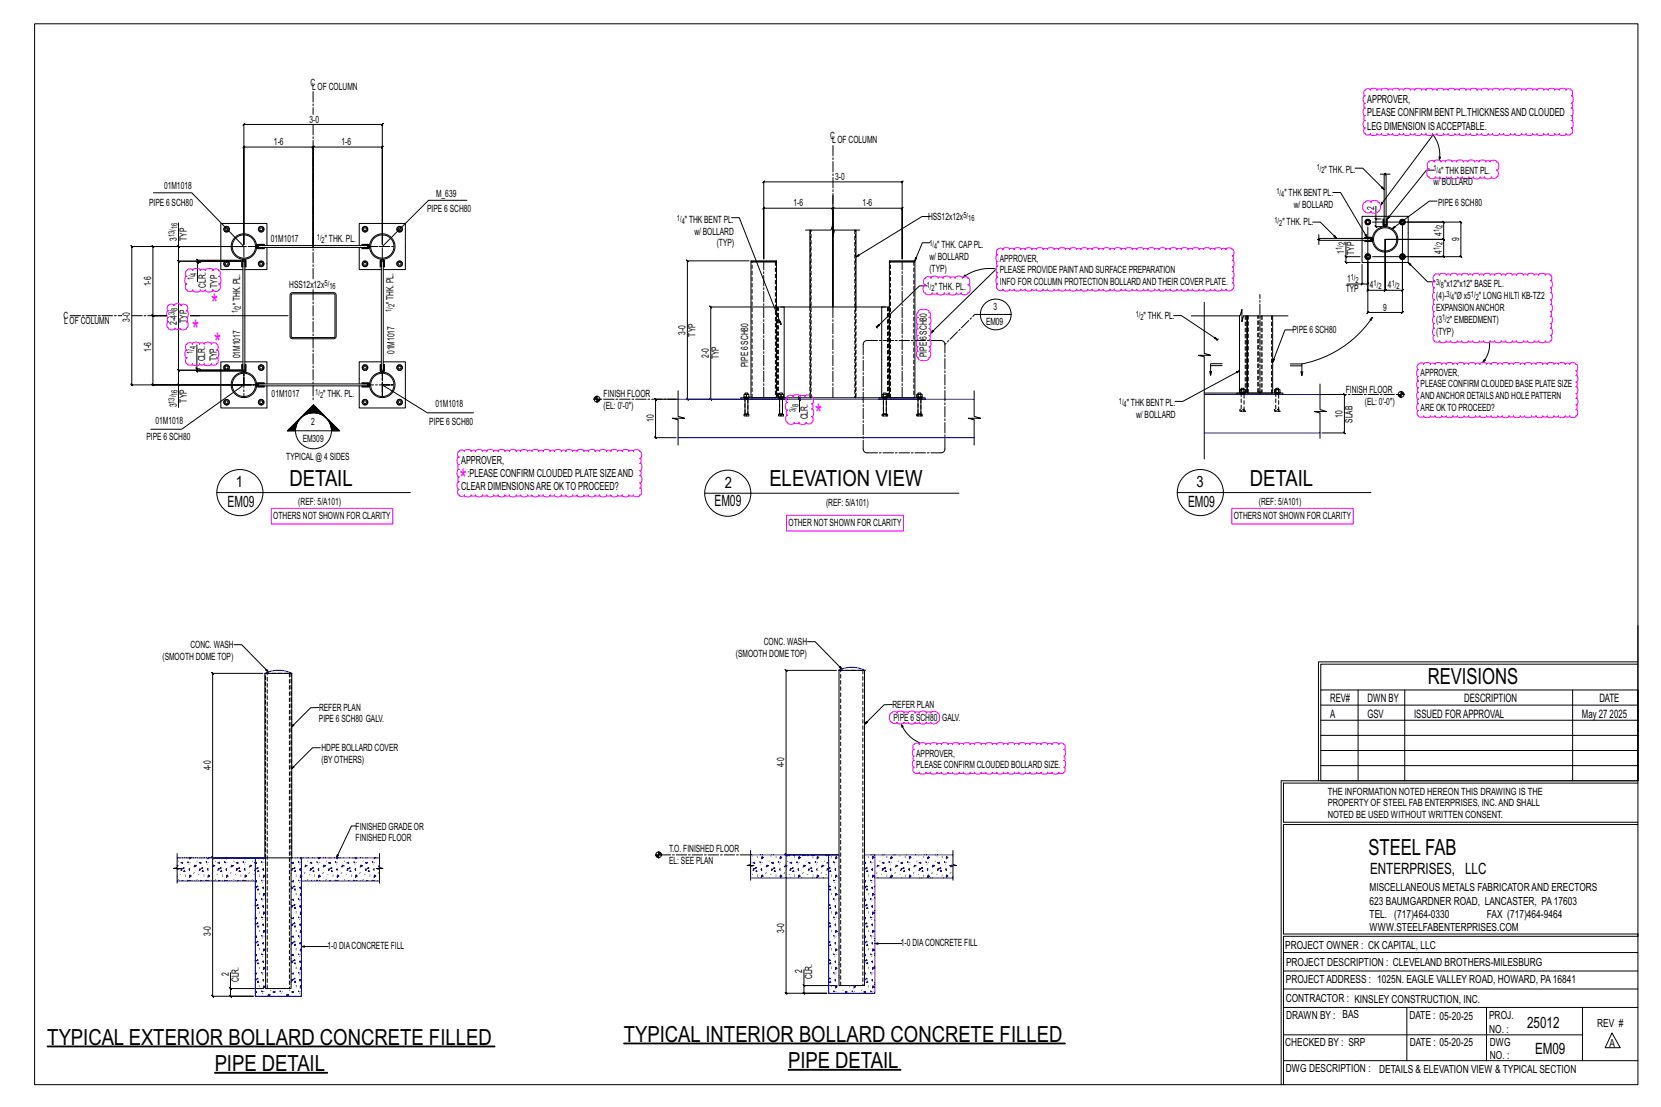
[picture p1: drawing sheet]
<svg xmlns="http://www.w3.org/2000/svg" width="914mm" height="610mm" viewBox="0 0 914 610" stroke-linecap="round" stroke-linejoin="round" font-family="sans-serif">
<g fill="none" stroke="#000" stroke-width=".55">
<path d="M19 13h883v584h-883zM134 69l1-1-1 1h76l1-1-1 1v66v-54l1-1-1 1h-38l1-1-1 1v55v-55l1-1-1 1h-38l1-1-1 1v54zM746 93h4l12 11M760 96h2l1-1v1h2M762 96v28h1v-28M790 94h-5l-21 27M792 86h1l-1 2zM792 88a19 19 0 0 0-3-14l-29 39M84 106h22l28 30h-36v-13M257 110h-21l-26 26M403 120h4l23 59M420 100v1l1-1h-1h77l-1 1 1-1v43v-28v-1l-1 1h1h-38v-1l-1 1h1v54v-54v-1l-1 1h1h-39l1-1-1 1v28z"/>
<path d="M512 119h-4l-37 22M734 106h4l15 25M757 114v7h3M762 119h-12v12M763 119h12v26h-25v-13M791 111h-4l-21 15M72 135l1 1h61h-50v-1l1 1h-1v38v-1l1 1h-1h8h-8v-1l1 1h-1v38v-1l1 1h-1h49h-60l-1-1 1 1v-76zM98 135l1 1zM98 136v8v-1l1 1h-1h35M124 125h1l1 1-1 2h-1l-1-2zM141 135h5h-4v1h4v1h-4zM142 135h60v1h-60z"/>
<path d="M143 125h2v1v2h-2l-1-2zM147 135v-12h-25v25h12M147 136v12h-12M198 136v12h12M198 135v-12h25v25h-12M199 135h4v2h-4v-1h4v-1h-4zM200 125h1h1v2l-1 1-1-1zM219 125h1h1v2l-1 1-1-1zM443 127h15l1-4v7v-3h14M446 127v42M471 127v42M512 134h-4l-4 10"/>
<path d="M723 122h4l9 9M726 129v3h1h-2h1v3M726 131h28v1h-28M741 133v8h8M751 131h4v2h-4v-1h4v-1h-4zM752 121h2l1 1-1 2h-2l-1-2zM756 122h39h-1l1 1v-1v10l-1-1 1 1h-32h32l-1-1 1 1v9h-1l1 1v-1h-39M757 120l1 1zM757 121v4v-1l1 1h-1h4M761 121h1v3h1v-3h1l-1 4-2-1zM771 121h2l1 1-1 2h-2v-2zM772 124v36l1-1-1 1h-9v-1l-1 1h1v-28v28v-1l-1 1h1h-10l1-1-1 1v-35"/>
<path d="M775 122h29l1 1-1-1v19l1 1-1-1h-28M108 144l1 1zM109 155v-10h1l1-1h22h-35v-1l1 1h-1v60v-1l1 1h-1h35M124 144h1l1 1-1 2h-1l-1-2zM133 143h-24h-1l1 1v-1v2M133 143h2v4v-4h-1v4h-1zM134 144h1v60h-1zM143 144h2v1v2h-2l-1-2zM200 145l1-1 1 1v1l-1 1-1-1zM209 143h3v4h-1v-4h-1v4h-1zM210 144h1v60h-1zM219 145l1-1 1 1v1l-1 1-1-1z"/>
<path d="M412 144h-34v-1l1 1h-1v76v-1l1 1h-1h13M413 144h14v75h-14zM413 144h14h-14zM490 144h14v75h-14zM490 144h14h-14zM510 157h-4l-23 23M530 153a25 25 0 0 1 19-5l-37 35M531 151l1 1-2 1zM740 141l1 1zM741 141v4l-1-1 1 1h8M750 146v10h-8M750 156l-1 1z"/>
<path d="M752 140h2l1 1-1 2h-2l-1-2zM771 140h2l1 1-1 2h-2v-2zM772 144v28h1l-1 1v-1h-19h1l-1 1v-1v-28v12h1l-1 1v-1h-3M775 145l11 10h4M105 174h54zM160 162h25v24h-25zM161 162h23v24h-23zM426 169h-35l1 1-1-1v51v-1l1 1h-1h16M432 169h53M482 180h1M540 173h17M646 174h4l20 13"/>
<path d="M656 174h27l1-4v7l1-3h24M663 166v29l4 1h-7l3 1v56M682 174l1 42M701 174v42h-14v-42v42h-1M754 176l2-1-1 1zM756 175a61 61 0 0 1-39 25M108 190v13h2l1 1h22h-35v-1l1 1h-1v8M134 199h-12v26h25v-13M135 199h12v12M210 199h-12v12M211 199h12v26h-25v-13M483 180v1"/>
<path d="M670 187h.1M671 187h-1M712 182h-5l-6 17M817 198h1l-2 1zM820 188a15 15 0 0 1-4 11M98 211l1 1zM108 203l1 1zM108 203v1l1 1-1-1h25M123 202l2-1 1 1v1l-1 1-2-1zM133 201h1v3h1v-3v4h-2zM133 212h-35v12M134 212l-34 24h-17"/>
<path d="M141 211h5l-4 1v1h4h-4zM142 211h60v1h-60zM142 202l2-1 1 1v1l-1 1-2-1zM199 211h4v2h-4l4-1v-1h-4zM200 201h2v1v2h-2l-1-2zM209 201h1v3h1v-3h1l-1 4h-2zM210 212l25 15h26M219 201h2l1 1-1 2h-2l-1-2zM327 220h3M328 218l-1 2M329 219l-1 1M329 218l-2 2"/>
<path d="M329 218v4M329 220h.1M329 220v1M330 220l-1 1M372 220h-11l-1-1 1 1v21h-1l1 1v-1h11M373 215v14l4 1h-7l3 1v14M408 219h25v1h-25zM410 219v-2h1v2h2h-1M410 217v-1h2v1M410 220v8M411 219h-2h1M411 217h1v2"/>
<path d="M412 220v8M429 217v-1h2v1M429 220v8M430 219h-2h1M430 217h1v2M431 220v8M431 219h1v-50h-5v50h2v-2h1v2h2h-1M432 219h54M440 219l1 1-1-1 1 1h-1v7M484 219h25v1h-25zM486 219l-1-50h5v50h-1M486 219v-2v2"/>
<path d="M486 220v8h2v1h1v-1h-1M487 219h-1h3h-1M488 217h1v2M488 217v-1h-2v1h2v2M488 220v8M505 219v-2v2M505 220v8h2v1h1v-1h-1v-8M506 219h-1h3h-1M507 219v-2h-2v-1h2v1h1v2M536 215v14l4 1h-7l3 1v14M663 216h19M666 205v2"/>
<path d="M666 201h7M673 200h-7v7l1-2M681 216h25v1h-25zM682 204l-31 17h-4M683 216v-1v1M683 215v-1h2v1h1v1M683 215h2v1M686 216h-4h1M686 216h-1M702 216v-1v1M703 216h-1h3h-1M704 215h1v1"/>
<path d="M704 215v-1h-2v1h2v1M710 200h7v7l-1-2M710 201h7M717 205v2M727 211v15l3 1h-7h4v14M728 217h12l1 1-1-1v21l1 1-1-1h-12M769 217h4M770 218l1 1M770 217l1 2M770 217l1 1M771 217v1M771 216l2 1"/>
<path d="M771 217h1M771 216l1 1M771 215v4M772 216l1 1M123 221l2-1 1 1v1l-1 1-2-1zM142 221l2-1 1 1v1l-1 1-2-1zM159 237l14-14 14 14M163 237h-1M163 236l-1 1M163 236l-2 1M163 235l-2 2M163 235l-3 2"/>
<path d="M163 234l-3 3M163 233l-3 4M164 233l-5 4M164 232l-5 5h-1M165 231l-6 6M167 229l6-5 5 5M168 228l5-4 4 4M170 228l3-3 3 3M170 228l3-3 2 3M171 228l2-2 2 2M171 227l2-1 1 1M172 227h1h-1"/>
<path d="M172 227h1M173 223l-15 14 15-14 14 14M173 224l-4 4M173 224l4 4M173 224l-5 4M173 227h-1M173 225l2 3M173 224l4 5M173 226l-1 1M173 225l3 3M173 224l3 4M181 231l5 6"/>
<path d="M181 232l5 5M181 233l5 4M182 233l4 4M182 234l3 3M182 235l3 2M182 235l2 2M182 236l2 1M182 236l1 1M182 237h1M183 237h4l-14-14-15 14h24M200 220h2v1v2h-2l-1-2zM219 220h2l1 1-1 2h-2l-1-2z"/>
<path d="M410 228h1v1h-1zM411 228h1v1h-1M429 228h1v1h-1zM430 228h1v1h-1M486 228v1zM486 229h2M505 228v1zM505 229h2M119 271h107M388 272h140M648 271h107M129 355h4l15 15"/>
<path d="M445 353h4l15 15M902 345v85h-197M145 371h-28v-1l1 1h-1v101l1 1-1-1h28h-28l1 1-1-1v77v-1l1 1h-1h22h-12l-1-1 1 1v-5M146 371h15v101h-15zM460 369h-27h-1l1 1v-1v102l-1-1 1 1h29h-29l-1-1 1 1v76l-1-1 1 1h22h-12l-1-1 1 1v-4M462 369h14M462 369v174h14v-174M727 380h175v50h-175zM748 380v50M773 380v50M866 380v50M902 366h-175v14"/>
<path d="M902 364h-176v66M176 390h-5l-11 10M491 388h-4l-11 11M496 399l1 1zM496 399a19 19 0 0 0 11 10M727 397h175M727 388h175M176 412h-4l-11 11M727 413h175M727 405h175M705 430v167M727 422h175"/>
<path d="M902 431h-195v22h195M196 455h-3l-8 17M902 454h-195v60h195v2h-195v81M98 470v8h-2h3l-1 1v7M146 472v72h14v-72M209 470v8h2h-4l2 1v7M361 471h3M361 471l1 1M361 471l2 1M362 471l1 1M362 471h1M363 470l1 1"/>
<path d="M363 470v1M363 469l1 2M363 469v4M363 469l1 1M413 468v8l-2 1h4h-2v8M525 468v8l2 1h-4h2v8M482 520h14M127 536v8h18M166 521h15M443 534v9h18M707 535h195M707 525h195"/>
<path d="M126 544l1 1zM442 542l1 1zM707 555h195M707 545h195M774 555v29M818 555v29M871 555v29M707 570h164M887 569l5 8h-8zM707 584h195"/>
<circle cx="125" cy="126" r=".8"/>
<circle cx="125" cy="126" r="1.6"/>
<circle cx="134" cy="136" r="6"/>
<circle cx="134" cy="136" r="7"/>
<circle cx="144" cy="126" r=".8"/>
<circle cx="144" cy="126" r="1.6"/>
<circle cx="201" cy="126" r=".8"/>
<circle cx="201" cy="126" r="1.6"/>
<circle cx="210" cy="136" r="6"/>
<circle cx="210" cy="136" r="7"/>
<circle cx="220" cy="126" r=".8"/>
<circle cx="220" cy="126" r="1.6"/>
<circle cx="753" cy="122" r=".8"/>
<circle cx="753" cy="122" r="1.6"/>
<circle cx="763" cy="132" r="6"/>
<circle cx="763" cy="132" r="7"/>
<circle cx="772" cy="122" r=".8"/>
<circle cx="772" cy="122" r="1.6"/>
<circle cx="125" cy="145" r=".8"/>
<circle cx="125" cy="145" r="1.6"/>
<circle cx="144" cy="145" r=".8"/>
<circle cx="144" cy="145" r="1.6"/>
<circle cx="201" cy="145" r=".8"/>
<circle cx="201" cy="145" r="1.6"/>
<circle cx="220" cy="145" r=".8"/>
<circle cx="220" cy="145" r="1.6"/>
<circle cx="753" cy="141" r=".8"/>
<circle cx="753" cy="141" r="1.6"/>
<circle cx="772" cy="141" r=".8"/>
<circle cx="772" cy="141" r="1.6"/>
<circle cx="548" cy="173" r="8"/>
<circle cx="125" cy="202" r=".8"/>
<circle cx="125" cy="202" r="1.6"/>
<circle cx="134" cy="212" r="7"/>
<circle cx="134" cy="212" r="6"/>
<circle cx="144" cy="202" r=".8"/>
<circle cx="144" cy="202" r="1.6"/>
<circle cx="201" cy="202" r=".8"/>
<circle cx="201" cy="202" r="1.6"/>
<circle cx="210" cy="212" r="7"/>
<circle cx="210" cy="212" r="6"/>
<circle cx="220" cy="202" r=".8"/>
<circle cx="220" cy="202" r="1.6"/>
<circle cx="329" cy="220" r="1.6"/>
<circle cx="771" cy="217" r="1.6"/>
<circle cx="125" cy="221" r=".8"/>
<circle cx="125" cy="221" r="1.6"/>
<circle cx="144" cy="221" r=".8"/>
<circle cx="144" cy="221" r="1.6"/>
<circle cx="173" cy="237" r="10"/>
<circle cx="201" cy="221" r=".8"/>
<circle cx="201" cy="221" r="1.6"/>
<circle cx="220" cy="221" r=".8"/>
<circle cx="220" cy="221" r="1.6"/>
<circle cx="132" cy="271" r="13"/>
<circle cx="401" cy="272" r="13"/>
<circle cx="661" cy="271" r="13"/>
<circle cx="363" cy="471" r="1.6"/>
</g>
<g fill="none" stroke="#f0f" stroke-width=".55">
<path d="M751 50a2 2 0 0 1 3 0 2.1 2.1 0 0 1 4 0 1.5 1.5 0 0 1 3 0 2.1 2.1 0 0 1 3 0 1.5 1.5 0 0 1 3 0 2.1 2.1 0 0 1 3 0 1.5 1.5 0 0 1 3 0 2.1 2.1 0 0 1 3 0 1.5 1.5 0 0 1 3 0 2.1 2.1 0 0 1 4 0 1.4 1.4 0 0 1 2 0 2.1 2.1 0 0 1 4 0 1.4 1.4 0 0 1 2 0 2.1 2.1 0 0 1 4 0 1.4 1.4 0 0 1 2 0 2.1 2.1 0 0 1 4 0 1.4 1.4 0 0 1 2 0 2.1 2.1 0 0 1 4 0 1.4 1.4 0 0 1 2 0 2.1 2.1 0 0 1 4 0 1.5 1.5 0 0 1 3 0 2.1 2.1 0 0 1 3 0 1.5 1.5 0 0 1 3 0 2.1 2.1 0 0 1 3 0 1.5 1.5 0 0 1 3 0 2.1 2.1 0 0 1 3 0 1.5 1.5 0 0 1 3 0 2.1 2.1 0 0 1 4 0 1.4 1.4 0 0 1 2 0 2.1 2.1 0 0 1 4 0 1.4 1.4 0 0 1 2 0 2.1 2.1 0 0 1 4 0 1.4 1.4 0 0 1 2 0 2.1 2.1 0 0 1 4 0 1.4 1.4 0 0 1 2 0 2.1 2.1 0 0 1 4 0 2.1 2.1 0 0 1 3 0 2.1 2.1 0 0 1 0 3 2.3 2.3 0 0 1 0 4 1.5 1.5 0 0 1 0 3 2.3 2.3 0 0 1 0 4 1.5 1.5 0 0 1 0 2 2.3 2.3 0 0 1 0 4 2.1 2.1 0 0 1 0 3 2.1 2.1 0 0 1-3 1 2.1 2.1 0 0 1-4 0 1.4 1.4 0 0 1-2 0 2.1 2.1 0 0 1-4 0 1.4 1.4 0 0 1-2 0 2.1 2.1 0 0 1-4 0 1.4 1.4 0 0 1-2 0 2.1 2.1 0 0 1-4 0 1.4 1.4 0 0 1-2 0 2.1 2.1 0 0 1-4 0 1.5 1.5 0 0 1-3 0 2.1 2.1 0 0 1-3 0 1.5 1.5 0 0 1-3 0 2.1 2.1 0 0 1-3 0 1.5 1.5 0 0 1-3 0 2.1 2.1 0 0 1-3 0 1.5 1.5 0 0 1-3 0 2.1 2.1 0 0 1-4 0 1.4 1.4 0 0 1-2 0 2.1 2.1 0 0 1-4 0 1.4 1.4 0 0 1-2 0 2.1 2.1 0 0 1-4 0 1.4 1.4 0 0 1-2 0 2.1 2.1 0 0 1-4 0 1.4 1.4 0 0 1-2 0 2.1 2.1 0 0 1-4 0 1.4 1.4 0 0 1-2 0 2.1 2.1 0 0 1-4 0 1.5 1.5 0 0 1-3 0 2.1 2.1 0 0 1-3 0 1.5 1.5 0 0 1-3 0 2.1 2.1 0 0 1-3 0 1.5 1.5 0 0 1-3 0 2.1 2.1 0 0 1-3 0 1.5 1.5 0 0 1-3 0 2.1 2.1 0 0 1-4 0 2.1 2.1 0 0 1-3-1 2.1 2.1 0 0 1 1-3 2.3 2.3 0 0 1 0-4 1.5 1.5 0 0 1 0-2 2.3 2.3 0 0 1 0-4 1.5 1.5 0 0 1 0-3 2.3 2.3 0 0 1 0-4l-1-1zM786 89a2.5 2.5 0 0 1 4 0 2.1 2.1 0 0 1 3 0 1.5 1.5 0 0 1 3 0 2.1 2.1 0 0 1 3 0 1.5 1.5 0 0 1 3 0 2.1 2.1 0 0 1 4 0 1.4 1.4 0 0 1 2 0 2.1 2.1 0 0 1 4 0 1.4 1.4 0 0 1 2 0 2.1 2.1 0 0 1 4 0 1.4 1.4 0 0 1 2 0 2.3 2.3 0 0 1 4 0l1 2v2l-1 1a2.3 2.3 0 0 1 0 3 2.3 2.3 0 0 1-3 0 2.1 2.1 0 0 1-4 0 1.4 1.4 0 0 1-2 0 2.1 2.1 0 0 1-4 0 1.4 1.4 0 0 1-2 0 2.1 2.1 0 0 1-4 0 1.4 1.4 0 0 1-2 0 2.1 2.1 0 0 1-4 0 1.5 1.5 0 0 1-3 0 2.1 2.1 0 0 1-3 0 1.5 1.5 0 0 1-3 0 2.3 2.3 0 0 1-4 0l-1-2 1-2h1l-1-1zM751 112v-1a2.3 2.3 0 0 1 4 0 2.2 2.2 0 0 1 4 0 2.7 2.7 0 0 1 0 5 2.2 2.2 0 0 1-4 0 2.2 2.2 0 0 1-4 0l-1-1zM549 138a2 2 0 0 1 3-1 2.1 2.1 0 0 1 4 0 1.4 1.4 0 0 1 2 0 2.1 2.1 0 0 1 4 0 1.4 1.4 0 0 1 2 0 2.1 2.1 0 0 1 4 0 1.5 1.5 0 0 1 3 0 2.1 2.1 0 0 1 3 0 1.5 1.5 0 0 1 3 0 2.1 2.1 0 0 1 3 0 1.5 1.5 0 0 1 3 0 2.1 2.1 0 0 1 4 0 1.4 1.4 0 0 1 2 0 2.1 2.1 0 0 1 4 0 1.4 1.4 0 0 1 2 0 2.1 2.1 0 0 1 4 0 1.4 1.4 0 0 1 2 0 2.1 2.1 0 0 1 4 0 1.4 1.4 0 0 1 2 0 2.1 2.1 0 0 1 4 0 1.5 1.5 0 0 1 3 0 2.1 2.1 0 0 1 3 0 1.5 1.5 0 0 1 3 0 2.1 2.1 0 0 1 3 0 1.5 1.5 0 0 1 3 0 2.1 2.1 0 0 1 3 0 1.5 1.5 0 0 1 3 0 2.1 2.1 0 0 1 4 0 1.4 1.4 0 0 1 2 0 2.1 2.1 0 0 1 4 0 1.4 1.4 0 0 1 2 0 2.1 2.1 0 0 1 4 0 1.4 1.4 0 0 1 2 0 2.1 2.1 0 0 1 4 0 1.4 1.4 0 0 1 2 0 2.1 2.1 0 0 1 4 0 1.5 1.5 0 0 1 3 0 2.1 2.1 0 0 1 3 0 1.5 1.5 0 0 1 3 0 2.1 2.1 0 0 1 3 0 1.5 1.5 0 0 1 3 0 2.2 2.2 0 0 1 4 0v2v2h-1l1 1-1 1 1 1v1v2h-1l1 1-1 2h1v1v2h-1l1 1v2a2.4 2.4 0 0 1-1 3l-1 1h-2v-1l-1 1-2-1v1h-1h-2v-1l-1 1-2-1v1h-2h-1v-1l-2 1-1-1v1h-2h-1l-1-1-1 1-1-1v1h-2h-1l-1-1-1 1-1-1v1h-2h-2v-1l-1 1-1-1v1h-2h-2v-1l-1 1-1-1-1 1h-1h-2v-1l-1 1-2-1v1h-1h-2v-1l-1 1-2-1v1h-2h-1v-1l-2 1-1-1v1h-2h-1v-1l-2 1-1-1v1h-2h-1l-1-1-1 1-1-1v1h-2h-2v-1l-1 1-1-1v1h-2h-2v-1l-1 1-1-1-1 1h-1h-2v-1l-1 1-1-1-1 1h-1h-2v-1l-1 1-2-1v1h-1h-2v-1l-2 1-1-1v1h-2h-1v-1l-2 1-1-1v1h-2h-1l-1-1-1 1-1-1v1h-2h-2v-1l-1 1-1-1v1h-2l-2-1a2.1 2.1 0 0 1-3 0 2.1 2.1 0 0 1 0-3 2.1 2.1 0 0 1 0-3 1.5 1.5 0 0 1 0-3 2.1 2.1 0 0 1 0-4 1.4 1.4 0 0 1 0-2 2.1 2.1 0 0 1 0-4zM102 149a2.2 2.2 0 0 1 4 0 2.4 2.4 0 0 1 4 0 1.6 1.6 0 0 1 3 0 2.4 2.4 0 0 1 4 0 2.2 2.2 0 0 1 3 0 2.2 2.2 0 0 1 0 3 2.4 2.4 0 0 1 0 4 2.2 2.2 0 0 1 0 4 2.2 2.2 0 0 1-3 0 2.4 2.4 0 0 1-4 0 1.6 1.6 0 0 1-3 0 2.4 2.4 0 0 1-4 0 2.2 2.2 0 0 1-3 0 2.2 2.2 0 0 1 0-4 2.4 2.4 0 0 1 0-4l-1-1zM509 153a2.7 2.7 0 0 1 3 0 2.3 2.3 0 0 1 4 0 1.5 1.5 0 0 1 3 0 2.3 2.3 0 0 1 4 0 1.5 1.5 0 0 1 3 0 2.3 2.3 0 0 1 4 0 2 2 0 0 1 3 0l1 2v2h-1a2.8 2.8 0 0 1 0 5h-2h-2v-1a1.5 1.5 0 0 1-3 0 2.3 2.3 0 0 1-4 0 1.5 1.5 0 0 1-2 0 2.3 2.3 0 0 1-4 0 1.5 1.5 0 0 1-3 0 2.5 2.5 0 0 1-4 0l-1-2 1-2v-1zM789 152a2 2 0 0 1 4 0 2 2 0 0 1 3 0 1.5 1.5 0 0 1 3 0 2 2 0 0 1 3 0 1.5 1.5 0 0 1 3 0 2 2 0 0 1 3 0 1.5 1.5 0 0 1 3 0 2 2 0 0 1 3 0 1.5 1.5 0 0 1 3 0 2 2 0 0 1 3 0 1.5 1.5 0 0 1 3 0 2 2 0 0 1 3 0 1.5 1.5 0 0 1 3 0 2 2 0 0 1 4 0 1.4 1.4 0 0 1 2 0 2 2 0 0 1 4 0 1.4 1.4 0 0 1 2 0 2 2 0 0 1 4 0 1.4 1.4 0 0 1 2 0 2 2 0 0 1 4 0 2 2 0 0 1 3 0 2 2 0 0 1-1 3 2.2 2.2 0 0 1 0 3 1.5 1.5 0 0 1 0 3 2.2 2.2 0 0 1 0 4 1.5 1.5 0 0 1 0 3 2.2 2.2 0 0 1 0 4 1.5 1.5 0 0 1 0 2 2.2 2.2 0 0 1 0 4 1.5 1.5 0 0 1 0 3 2.2 2.2 0 0 1 0 4 2 2 0 0 1 1 3 2 2 0 0 1-3 0 2 2 0 0 1-4 0 1.4 1.4 0 0 1-2 0 2 2 0 0 1-4 0 1.4 1.4 0 0 1-2 0 2 2 0 0 1-4 0 1.4 1.4 0 0 1-2 0 2 2 0 0 1-4 0 1.5 1.5 0 0 1-3 0 2 2 0 0 1-3 0 1.5 1.5 0 0 1-3 0 2 2 0 0 1-3 0 1.5 1.5 0 0 1-3 0 2 2 0 0 1-3 0 1.5 1.5 0 0 1-3 0 2 2 0 0 1-3 0 1.5 1.5 0 0 1-3 0 2 2 0 0 1-3 0 1.5 1.5 0 0 1-3 0 2 2 0 0 1-3 0 2 2 0 0 1-3 0 2 2 0 0 1 0-3 2.2 2.2 0 0 1 0-4 1.5 1.5 0 0 1 0-3 2.2 2.2 0 0 1 0-4 1.5 1.5 0 0 1 0-2 2.2 2.2 0 0 1 0-4 1.5 1.5 0 0 1 0-3 2.2 2.2 0 0 1 0-4 1.5 1.5 0 0 1 0-3 2.2 2.2 0 0 1 0-3l-1-1zM93 168h2h1a2.2 2.2 0 0 1 4 0 2 2 0 0 1 2 0 2 2 0 0 1 1 3 2.1 2.1 0 0 1 0 4 1.4 1.4 0 0 1 0 2 2.2 2.2 0 0 1 0 4l-2 1-2-1a1.5 1.5 0 0 1-3 0 2.3 2.3 0 0 1-3 0l-1-2v-2h1a1.4 1.4 0 0 1 0-2 2.1 2.1 0 0 1 0-4 2 2 0 0 1 0-3zM506 171l1-1a3 3 0 0 1 4 2 1.6 1.6 0 0 1 0 3 2.1 2.1 0 0 1 0 4 1.4 1.4 0 0 1 0 2 2.1 2.1 0 0 1 0 4 1.4 1.4 0 0 1 0 2 2.1 2.1 0 0 1 0 4 1.4 1.4 0 0 1 0 2 2 2 0 0 1 0 4 4 4 0 0 1-6 0l-1-2 1-1 1-1a1.4 1.4 0 0 1 0-2 2.1 2.1 0 0 1 0-4 1.4 1.4 0 0 1 0-2 2.1 2.1 0 0 1 0-4 1.4 1.4 0 0 1 0-2 2.1 2.1 0 0 1 0-4 1.6 1.6 0 0 1 0-3zM102 190a2.1 2.1 0 0 1 4 0 2.2 2.2 0 0 1 4 0 1.5 1.5 0 0 1 2 0 2.2 2.2 0 0 1 4 0 2.2 2.2 0 0 1 3 0 2.2 2.2 0 0 1 0 3 2.4 2.4 0 0 1 0 4 2.2 2.2 0 0 1 0 3 2.2 2.2 0 0 1-3 0 2.2 2.2 0 0 1-4 0 1.5 1.5 0 0 1-2 0 2.2 2.2 0 0 1-4 0 2.2 2.2 0 0 1-3 0 2.2 2.2 0 0 1 0-3 2.4 2.4 0 0 1 0-4l-1-1zM433 219a2.1 2.1 0 0 1 4 0 2.2 2.2 0 0 1 4 0 1.5 1.5 0 0 1 2 0 2.4 2.4 0 0 1 4-1l1 2-1 2a1.6 1.6 0 0 1 0 3 2.4 2.4 0 0 1 0 4 2.2 2.2 0 0 1 0 3 2.2 2.2 0 0 1-3 1 2.2 2.2 0 0 1-4 0 1.5 1.5 0 0 1-3 0 2.4 2.4 0 0 1-4 0v-2v-2h1a1.6 1.6 0 0 1 0-3 2.4 2.4 0 0 1 0-4l-1-1zM780 201a2 2 0 0 1 4 0 2.1 2.1 0 0 1 3 0 1.5 1.5 0 0 1 3 0 2.1 2.1 0 0 1 4 0 1.4 1.4 0 0 1 2 0 2.1 2.1 0 0 1 4 0 1.4 1.4 0 0 1 2 0 2.1 2.1 0 0 1 4 0 1.5 1.5 0 0 1 3 0 2.1 2.1 0 0 1 3 0 1.5 1.5 0 0 1 3 0 2.1 2.1 0 0 1 3 0 1.5 1.5 0 0 1 3 0 2.1 2.1 0 0 1 4 0 1.4 1.4 0 0 1 2 0 2.1 2.1 0 0 1 4 0 1.4 1.4 0 0 1 2 0 2.1 2.1 0 0 1 4 0 1.4 1.4 0 0 1 2 0 2.1 2.1 0 0 1 4 0 1.5 1.5 0 0 1 3 0 2.1 2.1 0 0 1 3 0 1.5 1.5 0 0 1 3 0 2.1 2.1 0 0 1 3 0 1.5 1.5 0 0 1 3 0 2.1 2.1 0 0 1 4 0 1.4 1.4 0 0 1 2 0 2.2 2.2 0 0 1 4 0l1 1-1 2v1v2l1 2-1 1v2v1l1 2-1 1v1v1v1l1 2-1 2v1v1a2.5 2.5 0 0 1 0 4l-2 1h-2v-1l-1 1-1-1-1 1h-1h-2v-1l-1 1-2-1v1h-1h-2v-1l-1 1-2-1v1h-2h-1v-1l-2 1-1-1v1h-2h-1l-1-1-1 1-1-1v1h-2h-2v-1l-1 1-1-1v1h-2h-2v-1l-1 1-1-1-1 1h-1h-2v-1l-1 1-2-1v1h-1h-2v-1l-2 1-1-1v1h-2h-1v-1l-2 1-1-1v1h-2h-1l-1-1-1 1-1-1v1h-2h-2v-1l-1 1-1-1-1 1h-1h-2v-1l-1 1-2-1v1h-1l-2-1a2.1 2.1 0 0 1-3 0 2.1 2.1 0 0 1 0-3 2.1 2.1 0 0 1 0-4 1.4 1.4 0 0 1 0-2 2.1 2.1 0 0 1 0-4 1.4 1.4 0 0 1 0-2 2.1 2.1 0 0 1 0-4 1.5 1.5 0 0 1 0-3 2.1 2.1 0 0 1 0-3l-1-1z"/>
<path d="M252 249a2.1 2.1 0 0 1 4 0 2.1 2.1 0 0 1 3 0 1.5 1.5 0 0 1 3 0 2.1 2.1 0 0 1 4 0 1.4 1.4 0 0 1 2 0 2.1 2.1 0 0 1 4 0 1.4 1.4 0 0 1 2 0 2.1 2.1 0 0 1 4 0 1.4 1.4 0 0 1 2 0 2.1 2.1 0 0 1 4 0 1.5 1.5 0 0 1 3 0 2.1 2.1 0 0 1 3 0 1.5 1.5 0 0 1 3 0 2.1 2.1 0 0 1 4 0 1.4 1.4 0 0 1 2 0 2.1 2.1 0 0 1 4 0 1.4 1.4 0 0 1 2 0 2.1 2.1 0 0 1 4 0 1.4 1.4 0 0 1 2 0 2.1 2.1 0 0 1 4 0 1.5 1.5 0 0 1 3 0 2.1 2.1 0 0 1 3 0 1.5 1.5 0 0 1 3 0 2.1 2.1 0 0 1 4 0 1.4 1.4 0 0 1 2 0 2.1 2.1 0 0 1 4 0 1.4 1.4 0 0 1 2 0 2.1 2.1 0 0 1 4 0 1.5 1.5 0 0 1 3 0 2.1 2.1 0 0 1 3 0 1.5 1.5 0 0 1 3 0 2.3 2.3 0 0 1 4 0v2v1h-1l1 2-1 1h1v2v2h-1l1 2-1 1h1v2v2h-1l1 1v2a2.6 2.6 0 0 1-1 4l-2 1-1-1h-2h-1l-2 1-1-1h-2h-1l-2 1-1-1h-1h-1h-1l-2 1-2-1h-1h-1h-1l-1 1-2-1h-1h-2l-1 1-2-1h-2h-1l-2 1-1-1h-1h-1h-1l-2 1-1-1h-1h-1h-1l-2 1-2-1h-1h-1h-1l-1 1-2-1h-1h-2l-1 1-2-1h-2h-1l-2 1-1-1h-1h-1h-1l-2 1-2-1h-1h-1l-2 1-2-1h-1h-1h-1l-1 1-2-1h-1h-2l-2 1-1-1a2.2 2.2 0 0 1-3-1 2.2 2.2 0 0 1 0-3 2.3 2.3 0 0 1 0-4 1.5 1.5 0 0 1 0-2 2.3 2.3 0 0 1 0-4 1.5 1.5 0 0 1 0-3 2.3 2.3 0 0 1 0-4l-1-1zM149 280h67v9h-67zM678 280h67v9h-67zM433 284h64v8h-64zM490 393h1a2.1 2.1 0 0 1 3 0 2.1 2.1 0 0 1 4 0 1.4 1.4 0 0 1 2 0 2.1 2.1 0 0 1 4 0 1.4 1.4 0 0 1 2 0 2.1 2.1 0 0 1 4 0 1.4 1.4 0 0 1 2 0 2 2 0 0 1 4 0 2.7 2.7 0 0 1 0 5 2 2 0 0 1-4 0 1.4 1.4 0 0 1-2 0 2.1 2.1 0 0 1-4 0 1.4 1.4 0 0 1-2 0 2.1 2.1 0 0 1-4 0 1.4 1.4 0 0 1-2 0 2.1 2.1 0 0 1-4 0 2 2 0 0 1-3 0l-1-3zM504 409h1l1 1a2.1 2.1 0 0 1 4 0 1.4 1.4 0 0 1 2 0 2.1 2.1 0 0 1 4 0 1.4 1.4 0 0 1 2 0 2.1 2.1 0 0 1 4 0 1.4 1.4 0 0 1 2 0 2.1 2.1 0 0 1 4 0 1.4 1.4 0 0 1 2 0 2.1 2.1 0 0 1 4 0 1.5 1.5 0 0 1 3 0 2.1 2.1 0 0 1 3 0 1.5 1.5 0 0 1 3 0 2.1 2.1 0 0 1 3 0 1.5 1.5 0 0 1 3 0 2.1 2.1 0 0 1 3 0 1.5 1.5 0 0 1 3 0 2.1 2.1 0 0 1 3 0 1.5 1.5 0 0 1 3 0 2.1 2.1 0 0 1 4 0 1.4 1.4 0 0 1 2 0 2.1 2.1 0 0 1 4 0 1.4 1.4 0 0 1 2 0 2.1 2.1 0 0 1 4 0 1.4 1.4 0 0 1 2 0 2.1 2.1 0 0 1 4 0 1.9 1.9 0 0 1 3 0 1.9 1.9 0 0 1 0 3 2.1 2.1 0 0 1 0 3 1.5 1.5 0 0 1 0 3 2.1 2.1 0 0 1 0 3 1.9 1.9 0 0 1 0 3 1.9 1.9 0 0 1-3 0 2.1 2.1 0 0 1-4 0 1.4 1.4 0 0 1-2 0 2.1 2.1 0 0 1-4 0 1.4 1.4 0 0 1-2 0 2.1 2.1 0 0 1-4 0 1.4 1.4 0 0 1-2 0 2.1 2.1 0 0 1-4 0 1.5 1.5 0 0 1-3 0 2.1 2.1 0 0 1-3 0 1.5 1.5 0 0 1-3 0 2.1 2.1 0 0 1-3 0 1.5 1.5 0 0 1-3 0 2.1 2.1 0 0 1-3 0 1.5 1.5 0 0 1-3 0 2.1 2.1 0 0 1-3 0 1.5 1.5 0 0 1-3 0 2.1 2.1 0 0 1-4 0 1.4 1.4 0 0 1-2 0 2.1 2.1 0 0 1-4 0 1.4 1.4 0 0 1-2 0 2.1 2.1 0 0 1-4 0 1.4 1.4 0 0 1-2 0 2.1 2.1 0 0 1-4 0 1.4 1.4 0 0 1-2 0 2.1 2.1 0 0 1-4 0 1.9 1.9 0 0 1-3 0 1.9 1.9 0 0 1 0-3 2.1 2.1 0 0 1 0-3 1.5 1.5 0 0 1 0-3 2.1 2.1 0 0 1 0-3 2.1 2.1 0 0 1 1-4z"/>
</g>
<g fill="none" stroke="#000" stroke-width=".55" stroke-dasharray="5.8 1 1 1">
<path d="M172 50v13M172 69v85M128 136h13M134 136v6M459 130v-50M172 160v60M210 142v-6h-6h13M39 174h28M73 174h19M105 174h5M475 190v57M477 188h41"/>
<path d="M477 188h-1l-1 2M520 190v-2h-2M128 212h13zM134 212v-6v12M210 206v12zM210 212h7h-13M373 220h-44M420 219v-75M459 219v-112M497 219v-75M694 217v-55M727 217h44"/>
<path d="M475 247l1 2h1M477 249h41M518 249h2v-2M520 247v-57l17-17h20M413 471h-50"/>
</g>
<g fill="none" stroke="#00f" stroke-width=".55">
<path d="M373 220h163M663 217h64M663 238h64M373 241h163M146 371a17 17 0 0 1 15 0M462 369a17 17 0 0 1 14 0M98 472h48l-1 1v-1M98 477h.1M98 474h.1M100 475h1zM100 478v1zM101 478h.1"/>
<path d="M101 479l1 1h-1zM103 475h1zM104 476h.1M104 478v1zM105 472l-1 1 1-1M105 475h.1M107 476l1 1h-1zM108 474h.1M110 475h1zM110 478v1zM111 478h1zM112 479v1h-1z"/>
<path d="M114 475h.1M114 476h.1M114 478v1zM115 472l-1 1 1-1M115 475h.1M117 476l1 1h-1zM119 474h.1M120 475h1zM120 478l1 1h-1zM121 478h1zM122 479v1h-1zM124 475h.1"/>
<path d="M124 476h.1M125 478v1zM125 472v1v-1M125 475h.1M128 476v1h-1zM129 474h.1M130 475h1zM130 478l1 1h-1zM131 478h1zM132 479v1zM134 475h.1M134 476h1"/>
<path d="M135 478v1zM135 472v1l1-1M135 475h.1M138 476l1 1h-2zM139 474h.1M140 475h1zM141 472v13v1v-1M141 478v1h-1zM141 478h1zM142 479v1zM144 475h.1M145 476h.1"/>
<path d="M145 478v1zM145 475h.1M161 475h.1M161 472h48M161 478v1zM161 478h1zM162 479l1 1h-1zM164 475h1zM165 476h.1M165 478v1zM165 472v1l1-1v13M166 475h.1"/>
<path d="M168 476l1 1h-1zM169 474h.1M171 475h1zM171 478v1zM172 478h1zM173 479v1h-1zM174 475h1zM175 476h.1M175 478v1zM176 472l-1 1 1-1M176 475h.1M178 476l1 1h-1z"/>
<path d="M180 474h.1M181 475h1zM181 478v1zM182 478h1zM183 479v1h-1zM185 475h.1M185 476h.1M186 478v1zM186 472v1v-1M186 475h.1M188 476l1 1h-1zM190 474h.1"/>
<path d="M191 475h1zM191 478l1 1h-1zM192 478h1zM193 479v1zM195 475h.1M195 476h.1M196 478v1zM196 472v1l1-1M196 475h.1M199 476l1 1h-2zM200 474h.1M201 475h1z"/>
<path d="M201 478l1 1h-1zM202 478h1zM203 479v1zM205 475h.1M206 476h.1M206 478v1zM206 472v1l1-1M206 475h.1M209 476l-1 1h1M413 471h49M413 474h.1M414 471h.1"/>
<path d="M415 475h.1M415 478v1zM415 478h1zM416 479l1 1h-1zM417 472h.1M418 475h1zM419 476h.1M419 478v1zM420 475h.1M420 472h-1zM420 472l-1 1zM422 476l1 1h-1z"/>
<path d="M423 474h.1M424 471h.1M425 475h1zM425 478v1zM426 478h1h-1zM427 479v1h-1zM427 472h.1M428 475h1zM429 476h.1M429 478v1zM430 475h.1M430 472h-1z"/>
<path d="M430 472l-1 1zM432 476l1 1h-1zM434 474h.1M435 471h.1M435 475h1zM435 478v1zM436 478h1zM437 479v1h-1zM437 472h.1M439 475h.1M439 476h.1M440 478v1z"/>
<path d="M440 475h.1M440 472h.1M440 472h1l-1 1zM442 476l1 1h-1zM444 474h.1M445 471h.1M445 475h1zM445 478l1 1h-1zM447 478h-1zM447 479v1zM448 472h.1M449 475h.1"/>
<path d="M449 476h.1M450 478v1zM450 475h.1M450 472h.1M450 472h1l-1 1zM453 476l1 1h-2zM454 474h.1M455 471h.1M455 478l1 1h-1zM456 475h-1h1M456 471v76h26v-76M457 478h-1z"/>
<path d="M457 479v1zM458 472h.1M459 475h.1M460 476h.1M460 478v1zM460 475h.1M460 472h1h-1zM460 472h1l-1 1zM476 475h.1M476 479h.1M476 471h49M477 478h-1z"/>
<path d="M477 479l1 1h-1zM478 472h.1M479 475h1zM480 476h.1M480 478v1zM481 475h.1M481 472h-1zM481 472l-1 1zM483 476l1 1h-1zM484 474h.1M485 471h.1M486 475h1z"/>
<path d="M486 478v1zM487 478h1zM488 479v1h-1zM488 472h.1M489 475h1zM490 476h.1M490 478v1zM491 475h.1M491 472h-1zM491 472l-1 1zM493 476l1 1h-1zM495 474h.1"/>
<path d="M495 471h1M496 475h1zM496 478v1zM497 478h1zM498 479v1h-1zM498 472h.1M500 475h.1M500 476h.1M501 478v1zM501 475h.1M501 472h.1M501 472h1l-1 1z"/>
<path d="M503 476l1 1h-1zM505 474h.1M506 471h.1M506 475h1zM506 478l1 1h-1zM507 478h1zM508 479v1zM508 472h1M510 475h.1M510 476h.1M511 478v1zM511 475h.1"/>
<path d="M511 472h.1M511 472h1l-1 1zM514 476l1 1h-2zM515 474h.1M516 471h.1M516 475h1zM516 478l1 1h-1zM517 478h1zM518 479v1zM519 472h.1M520 475h.1M521 476h.1"/>
<path d="M521 478v1zM521 475h.1M521 472h1h-1zM521 472h1l-1 1zM524 476l1 1h-2zM98 485h43v64h25v-64h43M98 484h.1M99 482h.1M100 485h1M102 482h.1M103 485h1zM105 485h.1"/>
<path d="M105 482h-1zM105 482l-1 1zM107 481h.1M108 484h.1M109 482h.1M110 485h1M112 482h.1M114 485h.1M115 485h.1M115 482h-1zM115 482l-1 1zM117 481h.1"/>
<path d="M119 484h.1M120 482h.1M121 485h.1M122 482h.1M124 485h.1M125 485h.1M125 482h.1M125 482h1l-1 1zM127 481h.1M129 484h.1M130 482h.1M131 485h.1"/>
<path d="M133 482h.1M134 485h.1M135 485h.1M135 482h.1M135 482h1l-1 1zM137 481h.1M139 484h.1M140 482h.1M141 495v1M141 489h.1M141 499h.1M141 489l1-1z"/>
<path d="M141 499l1-1zM142 500h.1M142 489v1zM143 493h.1M143 482h.1M143 492h.1M144 485h.1M144 495h.1M145 496h.1M145 486h.1M145 489h.1M145 499v1z"/>
<path d="M145 495h.1M145 485h.1M145 492h1l-1 1zM145 482h1h-1zM145 482h1l-1 1zM145 492l1 1h-1zM161 495v1zM161 485v1zM161 499v1zM161 489h.1M161 489l1-1zM161 499l1-1z"/>
<path d="M162 500h1h-1zM162 489l1 1h-1zM163 493h.1M163 482h.1M163 492h.1M164 485h1zM164 495h1zM165 496h.1M165 486h.1M165 489h.1M165 499v1zM166 495h.1"/>
<path d="M166 485h.1M166 492l-1 1zM166 482h-1zM166 482l-1 1zM166 492l-1 1h1M167 481h1M168 481h.1M169 484h.1M170 482h.1M171 485h1M173 482h.1M174 485h1z"/>
<path d="M176 485h.1M176 482h-1zM176 482l-1 1zM178 481h.1M180 484h.1M181 482h.1M181 485h1M183 482h.1M185 485h.1M186 485h.1M186 482h.1M186 482h1l-1 1z"/>
<path d="M188 481h.1M190 484h.1M191 482h.1M192 485h.1M194 482h.1M195 485h.1M196 485h.1M196 482h.1M196 482h1l-1 1zM198 481h.1M200 484h.1M201 482h.1"/>
<path d="M202 485h.1M204 482h.1M205 485h.1M206 485h.1M206 482h1h-1zM206 482h1l-1 1zM208 481h.1M413 483h43M414 482h.1M417 482h.1M420 482h-1zM420 482l-1 1z"/>
<path d="M421 481h1M422 481h.1M424 482h.1M427 482h.1M430 482h-1zM430 482l-1 1zM432 481h.1M435 482h.1M437 482h.1M440 482h.1M440 482h1l-1 1zM442 481h.1"/>
<path d="M445 482h.1M448 482h.1M450 482h.1M450 482h1l-1 1zM452 481h.1M455 482h.1M457 488h-1zM457 498l-1 1zM457 489v1zM457 500h.1M458 493h.1M458 482h.1"/>
<path d="M458 492h.1M459 495h.1M459 485h.1M460 496h.1M460 486h.1M460 489h.1M460 499v1zM460 495h.1M460 485h.1M460 492h1l-1 1zM460 482h1h-1zM460 482h1l-1 1z"/>
<path d="M460 492l1 1h-1zM476 485v1v-1M476 495v1M476 489h.1M476 499h.1M477 488l-1 1zM477 498l-1 1zM477 500h1h-1zM477 489l1 1h-1zM478 493h.1M478 482h.1M478 492h.1"/>
<path d="M479 495h1zM479 485h1zM480 496h.1M480 486h.1M480 489h.1M480 499v1zM481 495h.1M481 485h.1M481 492l-1 1zM481 482h-1zM481 482l-1 1zM481 492v1h-1z"/>
<path d="M482 483h43M482 481h.1M483 481h.1M485 482h.1M488 482h.1M491 482h-1zM491 482l-1 1zM493 481h.1M495 482h1M498 482h.1M501 482h.1M501 482h1l-1 1z"/>
<path d="M503 481h.1M506 482h.1M508 482h1M511 482h.1M511 482h1l-1 1zM513 481h.1M516 482h.1M519 482h.1M521 482h1h-1zM521 482h1l-1 1zM523 481h.1M141 516v-1v1"/>
<path d="M141 506v-1v1M141 509v1M141 519v1M141 509h.1M141 519h.1M141 509l1-1v1zM141 519l1-1v1zM142 520v1zM142 510h.1M143 513h.1M143 503h.1M143 512h.1"/>
<path d="M143 502h.1M144 505h.1M144 515h.1M145 516h.1M145 506h.1M145 509v1zM145 519v1zM145 515h.1M145 505h.1M145 512l1 1h-1zM145 502h1l-1 1zM145 502l1 1h-1z"/>
<path d="M145 513h1l-1 1zM161 516v-1v1zM161 506v-1v1zM161 509v1zM161 519v1zM161 509l1-1v1zM161 519l1-1v1zM162 520l1 1h-1zM162 510h1h-1zM163 513h.1M163 503h.1M163 512h.1"/>
<path d="M163 502h.1M164 505h1zM164 515h1zM165 516h.1M165 506h.1M165 509v1zM165 519v1zM166 515h.1M166 505h.1M166 512v1h-1zM166 502l-1 1zM166 503h-1h1"/>
<path d="M166 513l-1 1 1-1M456 519h1h-1M457 508v1h-1zM457 510h.1M457 520v1zM458 513h.1M458 503h.1M458 512h.1M458 502h.1M459 515h.1M459 505h.1M460 516h.1"/>
<path d="M460 506h.1M460 509v1zM460 519v1zM460 515h.1M460 505h.1M460 512l1 1h-1zM460 502h1l-1 1zM460 502l1 1h-1zM460 513h1l-1 1zM476 516v-1v1M476 505v1M476 509v1"/>
<path d="M476 519v1M477 508v1h-1zM477 518v1h-1zM477 520l1 1h-1zM477 510h1h-1zM478 513h.1M478 503h.1M478 512h.1M478 502h.1M479 515h1zM479 505h1zM480 516h.1"/>
<path d="M480 506h.1M480 509v1zM480 519v1zM481 515h.1M481 505h.1M481 512v1h-1zM481 502l-1 1zM481 502v1h-1zM481 513l-1 1zM141 536h.1M141 526h.1M141 529v1"/>
<path d="M141 539v1M141 529h.1M141 539h.1M141 529h1zM141 539h1zM142 530v1zM143 533h.1M143 523h.1M143 522h.1M144 525v1zM144 535v1zM145 537h.1"/>
<path d="M145 527h.1M145 529v1zM145 539v1zM145 536h.1M145 526h.1M145 533h1h-1zM145 522l1 1h-1zM145 523h1l-1 1zM145 533h1l-1 1zM161 536h.1M161 526h.1M161 529v1z"/>
<path d="M161 539v1zM161 529h1zM161 539h1zM162 530l1 1h-1zM163 533h.1M163 523h.1M163 522h.1M164 525l1 1zM164 535l1 1zM165 537h.1M165 527h.1M165 529v1z"/>
<path d="M165 539v1zM166 536h.1M166 526h.1M166 533h-1zM166 522v1h-1zM166 523l-1 1 1-1M166 533l-1 1 1-1M456 529h1h-1M457 539h-1zM457 530v1zM458 533h.1M458 523h.1"/>
<path d="M458 522h.1M459 535v1zM459 525v1zM460 537h.1M460 527h.1M460 529v1zM460 539v1zM460 536h.1M460 526h.1M460 533h1h-1zM460 522l1 1h-1zM460 523h1l-1 1z"/>
<path d="M460 533h1l-1 1zM476 536h.1M476 526h.1M476 529v1M476 540h.1M477 529h-1zM477 539h-1zM477 530l1 1h-1zM478 533h.1M478 523h.1M478 522h.1M479 535l1 1z"/>
<path d="M479 525l1 1zM480 537h.1M480 527h.1M480 529v1zM480 539v1zM481 536h.1M481 526h.1M481 533h-1zM481 522v1h-1zM481 523l-1 1zM481 533l-1 1zM141 546v1v-1"/>
<path d="M142 540v1zM143 543h.1M144 546h.1M145 547h.1M145 546h.1M145 543h1h-1zM145 543h1l-1 1zM148 548h1l-1 1zM149 545h.1M150 546h1v1zM154 546h.1M155 547h.1"/>
<path d="M155 546h.1M158 548h1l-1 1zM159 545h.1M161 546v1zM162 540l1 1h-1zM163 543h.1M164 546h1zM165 547h.1M166 546h.1M166 543h-1zM166 543l-1 1h1M457 540v1z"/>
<path d="M458 543h.1M459 546h.1M460 547h.1M460 546h.1M460 543h1h-1zM460 543h1l-1 1zM464 545h.1M465 546h1v1zM468 543h.1M469 546h.1M470 547h.1M470 546h.1"/>
<path d="M470 543h1h-1zM470 543h1l-1 1zM474 545h.1M475 546h1v1zM477 540l1 1h-1zM478 543h.1M479 546h1zM480 547h.1M481 546h.1M481 543h-1zM481 543l-1 1z"/>
</g>
<g fill="none" stroke="#000" stroke-width=".55" stroke-dasharray="2 1.4">
<path d="M762 119h1M446 127v92M471 127v92M750 132v-1M752 121h2l1 1-1 2h-2l-1-2zM771 121h2l1 1-1 2h-2v-2zM427 144v75M503 144v75M752 140h2l1 1-1 2h-2l-1-2zM771 140h2l1 1-1 2h-2v-2zM446 169v50M471 169v50"/>
<path d="M485 169h4v48M489 169v50M686 174l-1 42M686 174v42M694 174v42M695 174v42M700 174v42M409 219h4M410 219h1M410 219h.1M410 220v-1M410 220l1-1"/>
<path d="M410 217h1v2h1M410 219h1v1h-1zM411 220v-1M411 220h-1M411 219v1M411 217h1M411 219h1M412 219h-1h1v1M412 219l-1 1M412 219v1M412 220v8h-2v-8M412 220h-1"/>
<path d="M414 219v-75M428 219v-50M428 219h.1M429 219v-50h3M429 219h1M429 219h.1M429 220v-1M429 217h1v2h1M429 220l1-1M430 219v1zM430 219v1M430 217h1"/>
<path d="M430 219l1 1M431 219h-1h1v1M431 220h-1M431 219v1h-1M431 220v8h-2l1-9M431 219v1M431 219h-2M447 219v-92M471 219v-92M486 219v-2M486 219h.1M486 219h1"/>
<path d="M486 220v-1M486 217h2M486 219h2v-2M487 219h.1M487 219v1zM487 219v1M488 219v1M488 219h-1h1v9M488 219h1M489 219h-1M489 217v2M489 219h.1"/>
<path d="M489 219h-3M490 219v-75M505 219h3M505 219v-2M505 219h.1M505 220v-1M505 217h2M505 219h2v-2M505 219h1v1h-1zM505 220l1-1M506 219h.1M506 219v1"/>
<path d="M507 219h.1M507 219h-1h1v1M507 219v1M507 219h1M507 220v8h-2l1-9M683 216v-1M683 216h.1M683 217v-1M683 215h2M683 216h2v-1M683 216h1M683 216h1v1v-1"/>
<path d="M684 217h-1v-1M684 217h-1M684 216v1M685 216h-1h1v1M685 216v1M685 216h1M685 217h-1M685 217v8h-2l1-9M685 216h-3M686 216h.1M686 216h-3M687 216v-42"/>
<path d="M693 216l-1-42M693 216v-42M695 216h-2M702 216h3M702 216v-1M702 217v-1M702 215h2M702 216h2v-1M702 217l1-1M703 216h.1M703 216v1zM703 216h1"/>
<path d="M704 216l-1 1M704 216v1M704 216h-1h1v1M704 217h.1M704 216h.1M704 216h1M704 217v8h-2l1-9M410 228h1v1M411 228h1M429 228h1v1M430 228h1M486 228h2"/>
<path d="M486 229v-1M488 229v-1M488 228h-2l1-9M505 228h2M505 229v-1M507 229v-1M683 225v1zM683 225h2v1h-2zM685 225h1v1h-1zM702 225v1zM702 225h2v1h-2zM704 225h1v1h-1z"/>
<path d="M146 371h7M153 371h7v101M159 371v173M160 371v101M462 369h7M469 369h7M475 369v174M146 472v-101M147 544v-173M463 543v-174"/>
<circle cx="753" cy="122" r="1"/>
<circle cx="772" cy="122" r="1"/>
<circle cx="753" cy="141" r="1"/>
<circle cx="772" cy="141" r="1"/>
</g>
<path d="M26 576h246h-246zM343 574h243v1h-243zM118 591h62h-62zM434 589h62h-62z" fill="#000" stroke="#000" stroke-width=".55"/>
<path d="M98 472h48v72h14v-72h49v13h-43v64h-25v-64h-43zM413 471v12h43v64h26v-64h43v-12h-49M476 471v72h-14v-72h-49" fill="none" stroke="#000" stroke-width=".55" stroke-dasharray="0 1"/>
<g font-size="14.7" fill="#f0f">
<text x="116" y="172">*</text>
<text x="106" y="187">*</text>
<text x="118" y="194">*</text>
<text x="449" y="233">*</text>
<text x="253" y="269">*</text>
</g>
<g font-size="12.2">
<text x="159" y="268">DETAIL</text>
<text x="424" y="268">ELEVATION VIEW</text>
<text x="688" y="268">DETAIL</text>
<text x="786" y="377">REVISIONS</text>
<text x="753" y="471">STEEL FAB</text>
<text x="26" y="575">TYPICAL EXTERIOR BOLLARD CONCRETE FILLED</text>
<text x="343" y="574">TYPICAL INTERIOR BOLLARD CONCRETE FILLED</text>
<text x="118" y="590">PIPE DETAIL</text>
<text x="434" y="588">PIPE DETAIL</text>
</g>
<g font-size="8.6">
<text x="130" y="268">1</text>
<text x="399" y="269">2</text>
<text x="659" y="268">3</text>
<text x="125" y="279">EM09</text>
<text x="393" y="279">EM09</text>
<text x="654" y="279">EM09</text>
<text x="754" y="481">ENTERPRISES, LLC</text>
<text x="841" y="566">25012</text>
<text x="845" y="580">EM09</text>
</g>
<g font-size="6.4">
<text x="732" y="386">REV#</text>
<text x="753" y="386">DWN BY</text>
<text x="806" y="386">DESCRIPTION</text>
<text x="880" y="386">DATE</text>
<text x="732" y="395">A</text>
<text x="753" y="395">GSV</text>
<text x="778" y="395">ISSUED FORAPPROVAL</text>
<text x="871" y="395">May 27</text>
<text x="886" y="395">2025</text>
</g>
<g font-size="6.1">
<text x="753" y="57">APPROVER,</text>
<text x="753" y="64">PLEASE CONFIRM BENT PL.THICKNESSAND CLOUDED</text>
<text x="753" y="71">LEG DIMENSION ISACCEPTABLE.</text>
<text x="254" y="255">APPROVER,</text>
<text x="257" y="263">:PLEASE CONFIRM CLOUDED PLATE SIZEAND</text>
<text x="254" y="270">CLEAR DIMENSIONSARE OKTO PROCEED?</text>
<text x="754" y="491">MISCELLANEOUS METALS FABRICATORAND ERECTORS</text>
<text x="754" y="498">623 BAUMGARDNER ROAD, LANCASTER, PA17603</text>
<text x="754" y="505">TEL. (717)464-0330</text>
<text x="819" y="505">FAX (717)464-9464</text>
<text x="754" y="513">WWW.STEELFABENTERPRISES.COM</text>
<text x="708" y="523">PROJECT OWNER : CK CAPITAL, LLC</text>
<text x="708" y="532">PROJECT DESCRIPTION : CLEVELAND BROTHERS-MILESBURG</text>
<text x="708" y="541">PROJECTADDRESS : 1025N. EAGLE VALLEY ROAD, HOWARD, PA16841</text>
<text x="708" y="552">CONTRACTOR : KINSLEY CONSTRUCTION, INC.</text>
<text x="708" y="561">DRAWN BY : BAS</text>
<text x="776" y="561">DATE : 05-20-25</text>
<text x="820" y="561">PROJ.</text>
<text x="820" y="569">NO. :</text>
<text x="879" y="566">REV #</text>
<text x="708" y="576">CHECKED BY : SRP</text>
<text x="776" y="576">DATE : 05-20-25</text>
<text x="820" y="576">DWG</text>
<text x="886" y="577">A</text>
<text x="820" y="583">NO. :</text>
<text x="708" y="590">DWG DESCRIPTION :</text>
<text x="759" y="591">DETAILS &amp; ELEVATION VIEW &amp; TYPICAL SECTION</text>
</g>
<g font-size="5.5">
<text x="171" y="47">C</text>
<text x="172" y="49">LOF COLUMN</text>
<text x="170" y="68">3-0</text>
<text x="457" y="77">C</text>
<text x="151" y="80">1-6</text>
<text x="188" y="80">1-6</text>
<text x="458" y="79">LOF COLUMN</text>
<text x="729" y="95">&quot; THK. PL.</text>
<text x="793" y="96">&quot; THK BENT PL.</text>
<text x="460" y="99">3-0</text>
<text x="90" y="104">01M1018</text>
<text x="789" y="102">w/ BOLLARD</text>
<text x="82" y="114">PIPE 6 SCH80</text>
<text x="240" y="109">M_639</text>
<text x="437" y="114">1-6</text>
<text x="475" y="114">1-6</text>
<text x="707" y="108">&quot; THK BENT PL.</text>
<text x="792" y="113">PIPE 6 SCH80</text>
<text x="235" y="117">PIPE 6 SCH80</text>
<text x="712" y="115">w/ BOLLARD</text>
<text x="756" y="116" transform="rotate(-90 756 116)">2</text>
<text x="377" y="123">&quot; THK BENT PL.</text>
<text x="511" y="121">HSS12x12x</text>
<text x="706" y="124">&quot; THK. PL.</text>
<text x="382" y="129">w/ BOLLARD</text>
<text x="794" y="130" transform="rotate(-90 794 130)">4</text>
<text x="97" y="133" transform="rotate(-90 97 133)">3</text>
<text x="103" y="133" transform="rotate(-90 103 133)">TYP</text>
<text x="149" y="133">01M1017</text>
<text x="179" y="133">&quot; THK. PL.</text>
<text x="395" y="136">(TYP)</text>
<text x="516" y="137">&quot; THK. CAPPL.</text>
<text x="803" y="133" transform="rotate(-90 803 133)">9</text>
<text x="512" y="143">w/ BOLLARD</text>
<text x="740" y="140" transform="rotate(-90 740 140)">1</text>
<text x="745" y="140" transform="rotate(-90 745 140)">TYP</text>
<text x="794" y="140" transform="rotate(-90 794 140)">4</text>
<text x="512" y="150">(TYP)</text>
<text x="550" y="144">APPROVER,</text>
<text x="550" y="151">PLEASE PROVIDE PAINTAND SURFACE PREPARATION</text>
<text x="742" y="155">1</text>
<text x="83" y="158" transform="rotate(-90 83 158)">1-6</text>
<text x="113" y="158" transform="rotate(-90 113 158)">CLR.</text>
<text x="120" y="158" transform="rotate(-90 120 158)">TYP</text>
<text x="159" y="159">HSS12x12x</text>
<text x="515" y="160">&quot; THK. PL.</text>
<text x="550" y="157">INFO FOR COLUMN PROTECTION BOLLARDAND THEIR COVER PLATE.</text>
<text x="741" y="161">TYP</text>
<text x="754" y="159">4</text>
<text x="764" y="159">4</text>
<text x="795" y="158">&quot;x12&quot;x12&quot; BASE PL.</text>
<text x="217" y="168" transform="rotate(-90 217 168)">&quot; THK. PL.</text>
<text x="791" y="165">(4)-</text>
<text x="801" y="165">&quot;Ø x5</text>
<text x="814" y="165">&quot; LONG HILTI KB-TZ2</text>
<text x="132" y="168" transform="rotate(-90 132 168)">&quot; THK. PL.</text>
<text x="547" y="171">3</text>
<text x="762" y="171">9</text>
<text x="791" y="171">EXPANSIONANCHOR</text>
<text x="35" y="176">C</text>
<text x="35" y="178">LOF COLUMN</text>
<text x="72" y="177" transform="rotate(-90 72 177)">3-0</text>
<text x="97" y="179" transform="rotate(-90 97 179)">2-4</text>
<text x="103" y="178" transform="rotate(-90 103 178)">TYP</text>
<text x="543" y="179">EM09</text>
<text x="630" y="176">&quot; THK. PL.</text>
<text x="791" y="178">(3</text>
<text x="798" y="178">&quot; EMBEDMENT)</text>
<text x="377" y="184" transform="rotate(-90 377 184)">3-0</text>
<text x="383" y="185" transform="rotate(-90 383 185)">TYP</text>
<text x="712" y="184">PIPE 6 SCH80</text>
<text x="791" y="184">(TYP)</text>
<text x="510" y="187" transform="rotate(-90 510 187)">6 SCH80</text>
<text x="83" y="194" transform="rotate(-90 83 194)">1-6</text>
<text x="132" y="197" transform="rotate(-90 132 197)">01M1017</text>
<text x="217" y="195" transform="rotate(-90 217 195)">01M1017</text>
<text x="390" y="197" transform="rotate(-90 390 197)">2-0</text>
<text x="396" y="198" transform="rotate(-90 396 198)">TYP</text>
<text x="510" y="197" transform="rotate(-90 510 197)">PIPE</text>
<text x="113" y="199" transform="rotate(-90 113 199)">CLR.</text>
<text x="119" y="199" transform="rotate(-90 119 199)">TYP</text>
<text x="412" y="202" transform="rotate(-90 412 202)">PIPE 6 SCH80</text>
<text x="782" y="207">APPROVER,</text>
<text x="782" y="213">PLEASE CONFIRM CLOUDED BASE PLATE SIZE</text>
<text x="103" y="222" transform="rotate(-90 103 222)">TYP</text>
<text x="150" y="219">01M1017</text>
<text x="178" y="219">&quot; THK. PL.</text>
<text x="332" y="219">FINISH FLOOR</text>
<text x="741" y="216">FINISH FLOOR</text>
<text x="782" y="220">ANDANCHOR DETAILSAND HOLE PATTERN</text>
<text x="97" y="224" transform="rotate(-90 97 224)">3</text>
<text x="240" y="224">01M1018</text>
<text x="332" y="225">(EL: 0'-0&quot;)</text>
<text x="620" y="223">&quot; THK BENT PL.</text>
<text x="751" y="223">(EL: 0'-0&quot;)</text>
<text x="782" y="226">ARE OKTO PROCEED?</text>
<text x="86" y="234">01M1018</text>
<text x="236" y="234">PIPE 6 SCH80</text>
<text x="360" y="232" transform="rotate(-90 360 232)">10</text>
<text x="445" y="231" transform="rotate(-90 445 231)">CLR.</text>
<text x="626" y="230">w/ BOLLARD</text>
<text x="739" y="230" transform="rotate(-90 739 230)">10</text>
<text x="745" y="233" transform="rotate(-90 745 233)">SLAB</text>
<text x="171" y="234">2</text>
<text x="81" y="242">PIPE 6 SCH80</text>
<text x="167" y="244">EM309</text>
<text x="158" y="254">TYPICAL@ 4 SIDES</text>
<text x="164" y="278">(REF: 5/A101)</text>
<text x="455" y="279">(REF: 5/A101)</text>
<text x="693" y="278">(REF: 5/A101)</text>
<text x="150" y="286">OTHERS NOT SHOWN FOR CLARITY</text>
<text x="679" y="286">OTHERS NOT SHOWN FOR CLARITY</text>
<text x="434" y="290">OTHER NOT SHOWN FOR CLARITY</text>
<text x="105" y="357">CONC. WASH</text>
<text x="420" y="355">CONC. WASH</text>
<text x="89" y="363">(SMOOTH DOMETOP)</text>
<text x="405" y="362">(SMOOTH DOMETOP)</text>
<text x="176" y="392">REFER PLAN</text>
<text x="491" y="390">REFER PLAN</text>
<text x="176" y="398">PIPE 6 SCH80 GALV.</text>
<text x="492" y="397">PIPE 6 SCH80 GALV.</text>
<text x="177" y="414">HDPE BOLLARD COVER</text>
<text x="504" y="417">APPROVER,</text>
<text x="116" y="424" transform="rotate(-90 116 424)">4-0</text>
<text x="177" y="420">(BYOTHERS)</text>
<text x="432" y="423" transform="rotate(-90 432 423)">4-0</text>
<text x="504" y="423">PLEASE CONFIRM CLOUDED BOLLARD SIZE.</text>
<text x="731" y="438">THE INFORMATION NOTED HEREON THIS DRAWING IS THE</text>
<text x="731" y="444">PROPERTY OF STEEL FAB ENTERPRISES, INC.AND SHALL</text>
<text x="731" y="451">NOTED BE USED WITHOUT WRITTEN CONSENT.</text>
<text x="196" y="457">FINISHED GRADE OR</text>
<text x="196" y="463">FINISHED FLOOR</text>
<text x="368" y="469">T.O. FINISHED FLOOR</text>
<text x="368" y="476">EL: SEE PLAN</text>
<text x="116" y="515" transform="rotate(-90 116 515)">3-0</text>
<text x="432" y="514" transform="rotate(-90 432 514)">3-0</text>
<text x="496" y="521">1-0 DIACONCRETE FILL</text>
<text x="180" y="523">1-0 DIACONCRETE FILL</text>
<text x="126" y="538" transform="rotate(-90 126 538)">2</text>
<text x="442" y="536" transform="rotate(-90 442 536)">2</text>
<text x="447" y="539" transform="rotate(-90 447 539)">CLR.</text>
<text x="131" y="541" transform="rotate(-90 131 541)">CLR.</text>
</g>
<g font-size="4.7">
<text x="725" y="94">1/</text>
<text x="727" y="95">2</text>
<text x="789" y="94">1/</text>
<text x="792" y="96">4</text>
<text x="703" y="107">1/</text>
<text x="705" y="109">4</text>
<text x="530" y="120">5/</text>
<text x="373" y="121">1/</text>
<text x="375" y="123">4</text>
<text x="533" y="121">16</text>
<text x="702" y="123">1/</text>
<text x="704" y="124">2</text>
<text x="794" y="125" transform="rotate(-90 794 125)">2</text>
<text x="96" y="131" transform="rotate(-90 96 131)">13/</text>
<text x="98" y="126" transform="rotate(-90 98 126)">16</text>
<text x="174" y="132">1/</text>
<text x="793" y="128" transform="rotate(-90 793 128)">1/</text>
<text x="177" y="134">2</text>
<text x="512" y="135">1/</text>
<text x="514" y="137">4</text>
<text x="739" y="138" transform="rotate(-90 739 138)">1/</text>
<text x="740" y="135" transform="rotate(-90 740 135)">2</text>
<text x="793" y="138" transform="rotate(-90 793 138)">1/</text>
<text x="794" y="135" transform="rotate(-90 794 135)">2</text>
<text x="106" y="154" transform="rotate(-90 106 154)">1/</text>
<text x="108" y="152" transform="rotate(-90 108 152)">4</text>
<text x="744" y="154">1/</text>
<text x="746" y="156">2</text>
<text x="179" y="157">5/</text>
<text x="181" y="159">16</text>
<text x="510" y="159">1/</text>
<text x="513" y="160">2</text>
<text x="756" y="158">1/</text>
<text x="759" y="159">2</text>
<text x="766" y="158">1/</text>
<text x="769" y="159">2</text>
<text x="791" y="157">3/</text>
<text x="793" y="159">8</text>
<text x="796" y="163">3/</text>
<text x="799" y="165">4</text>
<text x="810" y="163">1/</text>
<text x="812" y="165">2</text>
<text x="96" y="174" transform="rotate(-90 96 174)">3/</text>
<text x="98" y="171" transform="rotate(-90 98 171)">8</text>
<text x="131" y="173" transform="rotate(-90 131 173)">1/</text>
<text x="133" y="170" transform="rotate(-90 133 170)">2</text>
<text x="215" y="172" transform="rotate(-90 215 172)">1/</text>
<text x="217" y="169" transform="rotate(-90 217 169)">2</text>
<text x="625" y="174">1/</text>
<text x="628" y="176">2</text>
<text x="794" y="176">1/</text>
<text x="796" y="178">2</text>
<text x="106" y="195" transform="rotate(-90 106 195)">1/</text>
<text x="108" y="192" transform="rotate(-90 108 192)">4</text>
<text x="98" y="218" transform="rotate(-90 98 218)">16</text>
<text x="174" y="218">1/</text>
<text x="176" y="219">2</text>
<text x="96" y="222" transform="rotate(-90 96 222)">13/</text>
<text x="438" y="227" transform="rotate(-90 438 227)">3/</text>
<text x="440" y="224" transform="rotate(-90 440 224)">8</text>
<text x="616" y="222">1/</text>
<text x="619" y="224">4</text>
</g>
</svg>
